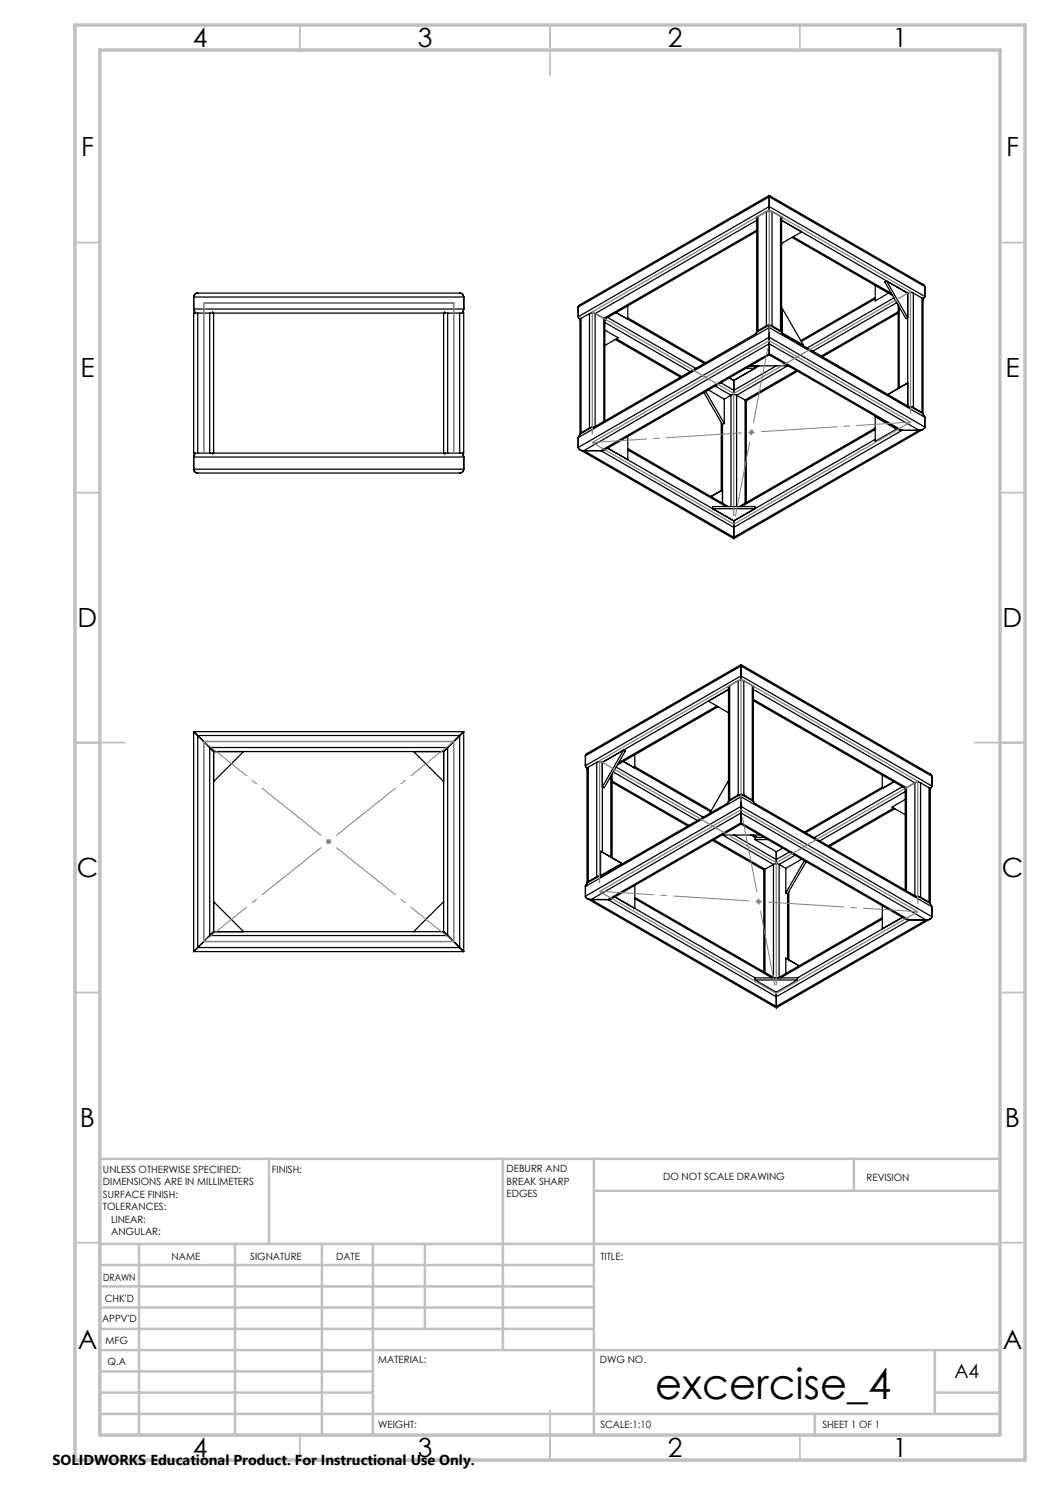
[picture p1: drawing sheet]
<svg xmlns="http://www.w3.org/2000/svg" width="210mm" height="297mm" viewBox="0 0 210 297" stroke-linecap="round" stroke-linejoin="round" font-family="sans-serif">
<g fill="none" stroke="#000" stroke-width=".25">
<path d="M153.8 39.1v.3M153.8 39.1l30.8 17.8M153.8 39.1l-37.8 21.9M153.8 39.4v1.9M153.8 39.4l31.2 17.9M153.8 39.4l-38.2 22M38.7 59.4h54M38.7 59.4v2.4M39.5 58.6a.78 .78 0 0 0-.8 .8M39.5 58.6h52.4M91.9 58.6a.78 .78 0 0 1 .8 .8M92.7 59.4v2.4"/>
<path d="M151.3 43.4v.2M151.3 43.6h.1M151.3 46.3l-30.3 17.5M151.3 44.1l-32.3 18.6M151.3 46l-30.5 17.7M151.6 43.3l-.3 .2v22.9l.3-.3M151.6 43.3v22.8M153.3 42.3l.5-.1 .6 .1M153.3 42.3v22.9M153.3 42.3l-1.7 1M153.8 42.2h.1M153.8 41.3v.9"/>
<path d="M153.8 41.3l31.2 18M153.8 41.3l-38.2 22.1M154.4 42.3v22.9M154.4 42.3l1.7 1M156.1 43.3l.2 .2v22.9l-.2-.3M156.1 43.3v22.8M156.3 44.1l25.2 14.5M156.3 43.6h.1M156.4 43.4v.2M156.4 43.6h-.1M158.4 47.5l20.1 11.6M158.6 47.4l19.7 11.3"/>
<path d="M160.3 46.4l-4 2.3M175 59.5l-14.8 8.6M175 57.1v3.1l2.7-1.6M175 59.8l-14.7 8.5M177 56.4l.3-.2 4.2 7.3-.3 .2zM177.3 56.2l4.2 2.4M178.8 59.6l-17.4 10M181.5 58.6l.5-.1 .7 .1M181.5 58.6v22.6M182.1 58.2v.3M182.1 58.5h.1M182.7 58.6v22.9"/>
<path d="M182.7 58.6l1.7 1M184.4 59.6l.2 .3M184.4 59.6v22.9M184.6 56.9l.4 .4M184.6 59.9v22.9l-.2-.3M184.6 59.9h.1M184.7 59.7v.2M184.7 59.9l-.1 .1M185 59.3l-.3 .4M185 57.3v2M38.7 61.8l.2 .5M38.7 61.8h54"/>
<path d="M38.9 62.6h-.2v28h.2M38.9 62.6h.6M38.9 62.3v.3M39.5 62.6h2.4M39.5 62.6v28M41.9 62.6h.6M41.9 62.6v28M42.5 62.6h.2M42.5 62.3v.3M42.7 62.6h46M42.7 62.6v28M88.7 62.6h.2"/>
<path d="M88.7 62.6v28M88.9 62.6h.6M88.9 62.3v.3M89.5 62.6h2.4M89.5 62.6v28M91.9 62.6h.6M91.9 62.6v28M92.5 62.6h.2v28h-.2M92.7 61.8l-.2 .8M115.6 63.4l.3 .4M115.6 61.4v2M115.9 63.8v.2"/>
<path d="M115.9 64l.1 .1M116 61l-.4 .4M116 64v22.9l.2-.3M116 64h-.1M116.2 63.7l-.2 .3M116.2 63.7v22.9M117.9 62.7l.4-.1 .7 .1M117.9 62.7v22.9M117.9 62.7l-1.7 1M118.5 62.3v.2M118.5 62.5l-.1 .1M118.5 62.5v.1"/>
<path d="M119 62.7l1.8 1M119 62.7v22.6M120.8 63.7l.2 .3M120.8 63.7v20.6M121 64v20.2M121 66l2.6 1.6-2.6 1.5M121 64h.1M121 64.5l17 9.8M121 63.8v.2M121 64v.1M121.5 63.5l17.7 10.2M123 67.9l13.1 7.6"/>
<path d="M123.2 62.5l17.7 10.2M123.3 67.8l13 7.5M125.6 63.6l15.5 9M125.6 61.2v2.6M140.8 78.5l3.7 6.4M141.1 78.3l3.8 6.4M141.7 78l3.2 1.8M143.1 77.2l3.1 1.9M144.2 76.5l2.6 1.6M144.9 79.8v4.9M145.9 75.6l.9 .5M146.2 79.1l.4-.2 .7 .2"/>
<path d="M146.2 79.1l-1.3 .7M146.2 79.1v22.2M146.8 78.1v.8M146.8 78.9h-.1M146.8 78.9h.1M146.8 76.1v2M147.3 79.1l1.7 .9M147.3 79.1v22.2M149.9 73.2h1.1v.5h-1.8M150.1 73.2h7.5M151.3 66.7l-32.8 18.9M151.4 73.2l-.4 .2"/>
<path d="M151.8 73.2l-5 2.9M153.3 65.2l-1.7 .9M153.8 65l-.5 .2M153.8 67.4v1.4M153.8 65v.5M153.8 70.7v.3M153.8 71l-32.8 19M153.8 71l25.8 14.9M153.8 65l2.6 1.5v.2M153.8 65.5v1.9M153.8 68.8v1.9M153.8 65l-2.5 1.5v.2"/>
<path d="M153.8 67.4l-38.2 22.1M153.8 68.8l-37 21.3M153.8 65.5l-38.2 22M153.8 70.7l-33.6 19.4M153.8 68.8l30 17.3M153.8 67.4l31.2 18M153.8 65.5l31.2 18M153.8 70.7l26.6 15.4M153.9 65l.5 .2M154.4 65.2l1.7 .9M155.3 73.2l-8.5 4.9M156.5 66.6l25.6 14.9"/>
<path d="M156.5 66.6l4.2 2.4M156.5 61.7v4.9M156.5 61.7l-.2 .1M156.5 61.7l4.2 7.3M157.5 73.2l-10.2 5.9M159.2 74.1l-10.2 5.9M159.5 74.3l-10.2 5.8M160.7 69l-.1 .1M177.6 78.9l3.9-2.3zM179.4 60.5l-16.8 9.7M179.6 62.6l-15.1 8.8M179.6 61v16.7"/>
<path d="M179.6 62.4l-15.3 8.8M179.8 61.4v16.2M38.7 93.8a.78 .78 0 0 0 .8 .8h52.4a.78 .78 0 0 0 .8-.8M38.7 91.4v2.4M38.7 93.8h54M38.7 91.4h54M38.9 90.6h.6M38.9 90.6l-.2 .8M39.5 90.6h2.4M41.9 90.6h.6M42.5 90.6h.2M42.5 90.6v.3"/>
<path d="M42.7 90.6h46M88.7 90.6h.2M88.9 90.6h.6M88.9 90.6v.3M89.5 90.6h2.4M91.9 90.6h.6M92.5 90.9l.2 .5M92.5 90.6v.3M92.7 91.4v2.4M115.6 89.5a1.02 1.02 0 0 0 1.2 .6M115.6 87.5v2M115.9 87.1l-.3 .4"/>
<path d="M116 90l30.8 17.7M116.8 90.1h3.4M116.8 90.1l30 17.4M117.9 85.6l-1.7 1M118.4 85.4l-.5 .2M118.5 85.4v.2M118.5 85.4l-2.6 1.5v.2M118.5 85.4l.2 .1M120.2 90.1l26.6 15.4M121 90l-.8 .1M125.6 89.7l20.1 11.6M125.6 87.3v4.6l-4.1-2.3 25.3 14.6"/>
<path d="M125.6 90l19.6 11.3M142.2 99.3l2.3-1.3zM144.3 84.5v13.6M144.5 84.9v15.7M144.9 84.7l-.4 .2M149 80l.3 .4M149 80v20.6M149.3 80.4v20.1M149.3 80.3v.1M149.3 80.4h.1M149.3 80.1v.3M175 85.6l-27.2 15.7"/>
<path d="M175 83.4l4.3 2.4M175 83.2v5.1l4.3-2.5M175 87.9l-28.2 16.3M175 85.9l-26.7 15.4M179.3 85.7v.1M179.6 85.9l.8 .2M180.4 86.1h3.4M180.4 86.1l-33.6 19.4M182.1 81.3l-.3 .1M182.1 81.3v.3M182.1 81.3l-.2 .2M182.1 81.3l2.6 1.5v.2"/>
<path d="M182.2 81.3l.5 .2M182.7 81.5l1.7 1M183.8 86.1l-37 21.4M184.6 85.9l-37.8 21.8M184.7 83l.3 .5M185 85.4a1.09 1.09 0 0 1-1.2 .7M185 83.5v1.9M142.5 101.3h8.5v.4h-8.5zM142.5 101.7l4.3 2.5M146.8 107.5v.2M146.8 104.2v1.3M146.8 105.5v2"/>
<path d="M145.7 137.2v.2M145.7 137.4v22.9l.2-.3M145.9 137.1l-.2 .3M145.9 137.1v22.9M147.6 136.1l.6-.1 .6 .1M147.6 136.1v22.9M147.6 136.1l-1.7 1M148.1 136h.1M148.2 132.9l37.9 21.9 .3 .5M148.2 135.2v.5M148.2 132.9v.3M148.2 132.9l-30.8 17.8"/>
<path d="M148.2 133.2v2M148.2 135.7v.3M148.2 135.2l38.2 22M148.2 133.2l38.2 22.1M148.2 135.2l-31.1 17.9M148.2 133.2l-31.1 18M148.8 136.1v22.9M148.8 136.1l1.7 1M150.5 137.1l.2 .3M150.5 137.1v22.9M150.7 137.4v22.9l-.2-.3M150.7 137.9l32.3 18.7"/>
<path d="M150.7 139.9l30.6 17.6M150.7 137.2v.2M38.7 146.3l.8 .8M38.7 146.3v44M38.7 146.3h54M39.5 147.1v42.4M39.5 147.1l2.4 2.4M39.5 147.1h52.4M41.9 149.5l.8 .8M41.9 149.5v37.6M41.9 149.5h47.6M42.7 150.3v36"/>
<path d="M42.7 150.3h46M48.7 150.3l-6 6M82.7 150.3l6 6M88.7 150.3v36M89.5 149.5l-.8 .8M89.5 149.5v37.6M91.9 147.1v42.4M91.9 147.1l-2.4 2.4M92.7 146.3l-.8 .8M92.7 146.3v44M117.1 153.1l.3 .5M117.1 151.2v1.9"/>
<path d="M117.4 153.6v.2M117.4 153.8h.1M117.4 150.7l-.3 .5M117.4 153.8v22.8l.3-.3M117.4 153.7v.1M117.7 153.5l-.3 .3M117.7 153.5v22.8M119.3 152.5l.6-.2 .6 .2M119.3 152.5v22.8M119.3 152.5l-1.6 1M119.8 152.3h.1M119.9 152.1v.2"/>
<path d="M120.5 152.5v17.9M122.2 155.3v16.1M122.4 156.5l15.1 8.7M122.4 154.8v16.8M122.4 156.2l15.4 8.9M122.7 154.4l16.8 9.7M123.2 153.4l17.4 10M124.7 150l-4.2 2.5M124.7 150l.4 .2-4.3 7.4-.3-.2zM127 153.3l15.2 8.8M127 151v2.6l-2.3-1.3 17.4 10M143.4 141.2l-19.7 11.3"/>
<path d="M143.6 141.4l-20.1 11.6M145.7 156.1l-3.8 6.6M145.7 142.6l-4-2.4 4-2.3-25.2 14.6M147.6 159l-1.7 1M148.1 158.9l-.5 .1M148.2 159.1v.2M148.2 158.9l-2.5 1.4v.2l-25.8 14.9M148.2 158.9l2.5 1.4v.2l32.8 19M148.2 158.9v.2M148.2 159.3v2M148.2 159.3l-31.1 18M148.2 159.3l38.2 22.1"/>
<path d="M148.2 158.9l.6 .1M148.8 159l1.7 1M150.7 140.2l30.3 17.5v.2M176.5 157.4l-15.6 9M176.5 155v2.7l2.3-1.4-17.7 10.2M180.5 157.3l-17.7 10.2M181 157.9h.1M181 157.9v20.1M181 159.9l-2.6 1.5 2.6 1.5M181 157.8v.1M181 158.3l-17 9.9M181.3 157.5l-.3 .4"/>
<path d="M181.3 157.5v20.7M183 156.6l.4-.2 .7 .2M183 156.6l-1.7 .9M183 156.6v22.5M183.6 156.2v.2M183.6 156.4h-.1M183.6 156.4h.1M184.1 156.6v22.8M184.1 156.6l1.7 .9M185.8 157.5l.3 .4M185.8 157.5v22.9M186.1 157.9v22.8l-.3-.3"/>
<path d="M186.1 157.8v.1M186.1 157.7v.2M186.1 157.9h.1M186.4 157.2l-.3 .5M186.4 155.3v1.9M117.1 179.2a.94 .94 0 0 0 1.1 .7M117.1 179.2a1.01 1.01 0 0 0 1.1 .7M117.1 177.3v1.9M117.4 179.7l37.9 21.9M118.2 179.9h3.4M118.2 179.9l37.1 21.4M119.3 175.3l-1.6 1"/>
<path d="M119.8 175.2l-.5 .1M119.9 175.2l-2.5 1.4-.3 .7M119.9 175.2v.2M119.9 175.2l.2 .1M119.9 175.2h.3M120.1 175.1l.1 .1M120.1 170.2v4.9M120.1 170.2l4.3 2.5M120.1 170.2l.4 .2M120.5 170.4l4 2.4-.1-.1M121.6 179.9l33.7 19.5M122.4 179.7l-.8 .2"/>
<path d="M124.4 172.7l-4.3 2.4M127 179.5l27.9 16.1M127 177.1v4.6l-4-2.3 28 16.2M127 179.7l27.4 15.9M142.5 168.1l10.3 5.9M142.8 168l10.2 5.8M144.4 167h7.6M144.5 167l10.2 5.9M146.8 167l8.5 4.9M148.2 161.3v1.3M148.2 164.6v.2M148.2 164.8l-25.8 14.9"/>
<path d="M148.2 164.8l32.8 19M148.2 162.6v2M148.2 162.6l-30 17.3M148.2 161.3l-31.1 17.9M148.2 164.6l-26.6 15.3M148.2 161.3l38.2 22M148.2 162.6l37 21.4M148.2 164.6l33.7 19.4M150.2 167l.8 .5M150.6 167l.9 .5M151 167.5v.4M151 167.9h2.5"/>
<path d="M151 167.5h1.8M151 167.9l4.3 2.5M152.7 174.2h.1M152.7 174v.2M152.8 174.2h-.1M153 173.8l-.2 .4v20.2M153 173.8v20.7M154.7 172.9l.4-.1 .7 .1M154.7 172.9l-1.7 .9M154.7 172.9v22.6M155.3 171.9v.6M155.3 170.4v1.5"/>
<path d="M155.3 172.5v.2M155.3 172.7v.1M155.3 172.7l-.1 .1M155.8 172.9l1.4 .8M155.8 172.9v22.6M156.5 169.6l-1.2 .8M157.2 173.7v4.9M157.2 178.6l.3 .1M157.5 178.7v13.1l-.3-.2M157.8 178.4v13.6M157.9 170.4l-2.6 1.5M159 171.1l-3.2 1.8"/>
<path d="M160.3 171.8l-3.1 1.9M160.9 172.2l-3.7 6.4M161.2 172.4l-3.7 6.3M178.8 161.6l-13.1 7.6M179 161.7l-13.1 7.6M183.5 179.3h-.2M183.6 179.2v.3M183.6 179.2l-.3 .1M183.6 179.2l2.5 1.5v.2M183.6 179.3l.5 .1M184.1 179.4l1.7 1M38.7 190.3h54"/>
<path d="M39.5 189.5l-.8 .8M39.5 189.5h52.4M41.9 187.1l-2.4 2.4M41.9 187.1h47.6M42.7 186.3l-.8 .8M42.7 186.3h46M42.7 180.3l6 6M88.7 186.3l.8 .8M88.7 180.3l-6 6M89.5 187.1l2.4 2.4M91.9 189.5l.8 .8M151 196l4.3 2.4"/>
<path d="M151 196h8.5M151 195.6v.4M151 195.6h8.5M155.3 195.6h.1M155.3 198.4v1M155.3 199.4v1.9M157.2 191.6l2.6 1.6M157.2 191.6v3.1M159.5 196l-4.2 2.4M159.5 195.6v.4M176.5 183.5l-20.9 12.1M176.5 181.1v4.7l4-2.3-21 12.1"/>
<path d="M176.5 183.8l-20.4 11.8M181 183.8l.9 .2M181.9 184h3.3M181.9 184l-26.6 15.4M185.2 184l-29.9 17.3M186.1 183.8l-30.8 17.8M186.1 180.9l.3 .5M186.4 183.3a1.01 1.01 0 0 1-1.2 .7M186.4 181.4v1.9M155.3 201.3v.3"/>
</g>
<path d="M149.8 86.5h1M149.9 86.1l.7 .7M150.3 86v1M150.6 86.1l-.7 .7M65.2 168.3h1M65.4 168l.7 .7M65.7 167.8v1M66.1 168l-.7 .7M151.4 179.9l.7 .8M151.7 179.8v1M152.1 179.9l-.7 .8M151.2 180.3h1" fill="none" stroke="#808080" stroke-width=".2"/>
<path d="M182.1 84.4l-63.6 4.1M183.6 182.3l-63.7-4" fill="none" stroke="#808080" stroke-width=".2" stroke-dasharray="15.2 1.3 1.3 1.3" stroke-dashoffset="4.3" stroke-linecap="butt"/>
<path d="M153.9 68.1l-7.1 36.7M155.3 198.7l-7.1-36.8" fill="none" stroke="#808080" stroke-width=".2" stroke-dasharray="15.2 1.3 1.3 1.3" stroke-dashoffset="-1.6" stroke-linecap="butt"/>
<path d="M90.7 148.3l-50 40M90.7 188.3l-50-40" fill="none" stroke="#808080" stroke-width=".2" stroke-dasharray="15.2 1.3 1.3 1.3" stroke-dashoffset="4.2" stroke-linecap="butt"/>
<g fill="none" stroke="#808080" stroke-width=".25">
<path d="M153.8 42v24.5M153.8 42l-35.3 20.4M153.8 42l28.3 16.3M182.1 58.3v24.5M182.1 58.3l-35.3 20.4M40.7 60.6h.1M40.7 60.6v30M40.7 60.6h50M90.7 60.6h.1M90.7 60.6v30M118.5 62.4v24.5M118.5 62.4l28.3 16.3"/>
<path d="M146.8 78.7v24.5M118.5 88.5l35.3-20.4 28.3 16.3-35.3 20.4zM148.2 135.8v24.5M148.2 135.8l-28.3 16.3M148.2 135.8l35.4 20.4M40.7 148.3h.1M40.7 148.3v40M40.7 148.3h50M90.7 148.3h.1M90.7 148.3v40M119.9 152.1v24.5M119.9 152.1l35.4 20.4"/>
<path d="M183.6 156.2v24.5M183.6 156.2l-28.3 16.3M119.9 178.3l28.3-16.3 35.4 20.3-28.3 16.4zM155.3 172.5v24.6M40.7 188.3h.1M40.7 188.3h50M90.7 188.3h.1"/>
</g>
<g fill="none" stroke="#c0c0c0" stroke-width=".35">
<path d="M60 5v5M110 5v10M160 5v5M15 48.5h5M200 48.5h5M15 98.5h5M200 98.5h5M15 148.5h10M195 148.5h10M15 198.5h5M200 198.5h5M15 248.5h5"/>
<path d="M200 248.5h5M60 287v5M110 282v10M160 287v5"/>
</g>
<g fill="none" stroke="#c0c0c0" stroke-width=".5">
<path d="M53.8 231.8v17M100.6 231.8v38.2M118.8 231.8v55.2M118.8 238.2h81.2M170.8 231.8v6.4M200 231.8h-180v55.2M20 248.8h180M20 257.3h98.8M20 253h98.8M27.8 248.8v38.2M47 248.8v38.2M64.4 248.8v38.2"/>
<path d="M74.6 248.8v38.2M85 248.8v17M20 265.8h98.8M20 261.5h98.8M20 278.5h54.6M20 274.3h54.6M20 270h180M187 278.5h13M187 270v12.8M20 282.8h180M163 282.8v4.2"/>
</g>
<path d="M15 5h190v287h-190zM20 10h180v277h-180z" fill="none" stroke="#c0c0c0" stroke-width=".7"/>
<text font-size="8.5" x="131" y="279.7">excercise_4</text>
<g font-size="5.3">
<text x="38.5" y="9.5">4</text>
<text x="83.5" y="9.5">3</text>
<text x="133.5" y="9.5">2</text>
<text x="178.5" y="9.5">1</text>
<text x="16.2" y="31.2">F</text>
<text x="201.2" y="31.2">F</text>
<text x="16.1" y="75.5">E</text>
<text x="201.1" y="75.5">E</text>
<text x="15.5" y="125.5">D</text>
<text x="200.5" y="125.5">D</text>
<text x="15.4" y="175.5">C</text>
<text x="200.4" y="175.5">C</text>
<text x="16" y="225.5">B</text>
<text x="201" y="225.5">B</text>
<text x="15.5" y="269.7">A</text>
<text x="200.5" y="269.7">A</text>
<text x="38.5" y="291.5">4</text>
<text x="83.5" y="291.5">3</text>
<text x="133.5" y="291.5">2</text>
<text x="178.5" y="291.5">1</text>
</g>
<text font-size="3.9" x="190.9" y="275.5">A4</text>
<text font-size="2.9" x="10.5" y="292.9">SOLIDWORKS Educational Product. For Instructional Use Only.</text>
<g font-size="2">
<text x="20.6" y="234.6">UNLESS OTHERWISE SPECIFIED:</text>
<text x="20.6" y="237.1">DIMENSIONS ARE IN MILLIMETERS</text>
<text x="20.6" y="239.6">SURFACE FINISH:</text>
<text x="54.4" y="234.6">FINISH:</text>
<text x="101.3" y="234.5">DEBURR AND</text>
<text x="101.3" y="237">BREAK SHARP</text>
<text x="101.3" y="239.5">EDGES</text>
<text x="132.6" y="236">DO NOT SCALE DRAWING</text>
<text x="173.3" y="236.2">REVISION</text>
<text x="20.6" y="242.1">TOLERANCES:</text>
<text x="22.2" y="244.6">LINEAR:</text>
<text x="22.2" y="247.1">ANGULAR:</text>
<text x="34.3" y="252">NAME</text>
<text x="50" y="251.9">SIGNATURE</text>
<text x="67.2" y="251.9">DATE</text>
<text x="120.1" y="251.9">TITLE:</text>
<text x="20.6" y="256.1">DRAWN</text>
<text x="20.9" y="260.3">CHK'D</text>
<text x="20.4" y="264.4">APPV'D</text>
<text x="21.1" y="268.8">MFG</text>
<text x="21.5" y="273">Q.A</text>
<text x="75.6" y="272.5">MATERIAL:</text>
<text x="120" y="272.5">DWG NO.</text>
<text x="75.6" y="285.5">WEIGHT:</text>
<text x="120.1" y="285.6">SCALE:1:10</text>
<text x="164.5" y="285.6">SHEET 1 OF 1</text>
</g>
</svg>
